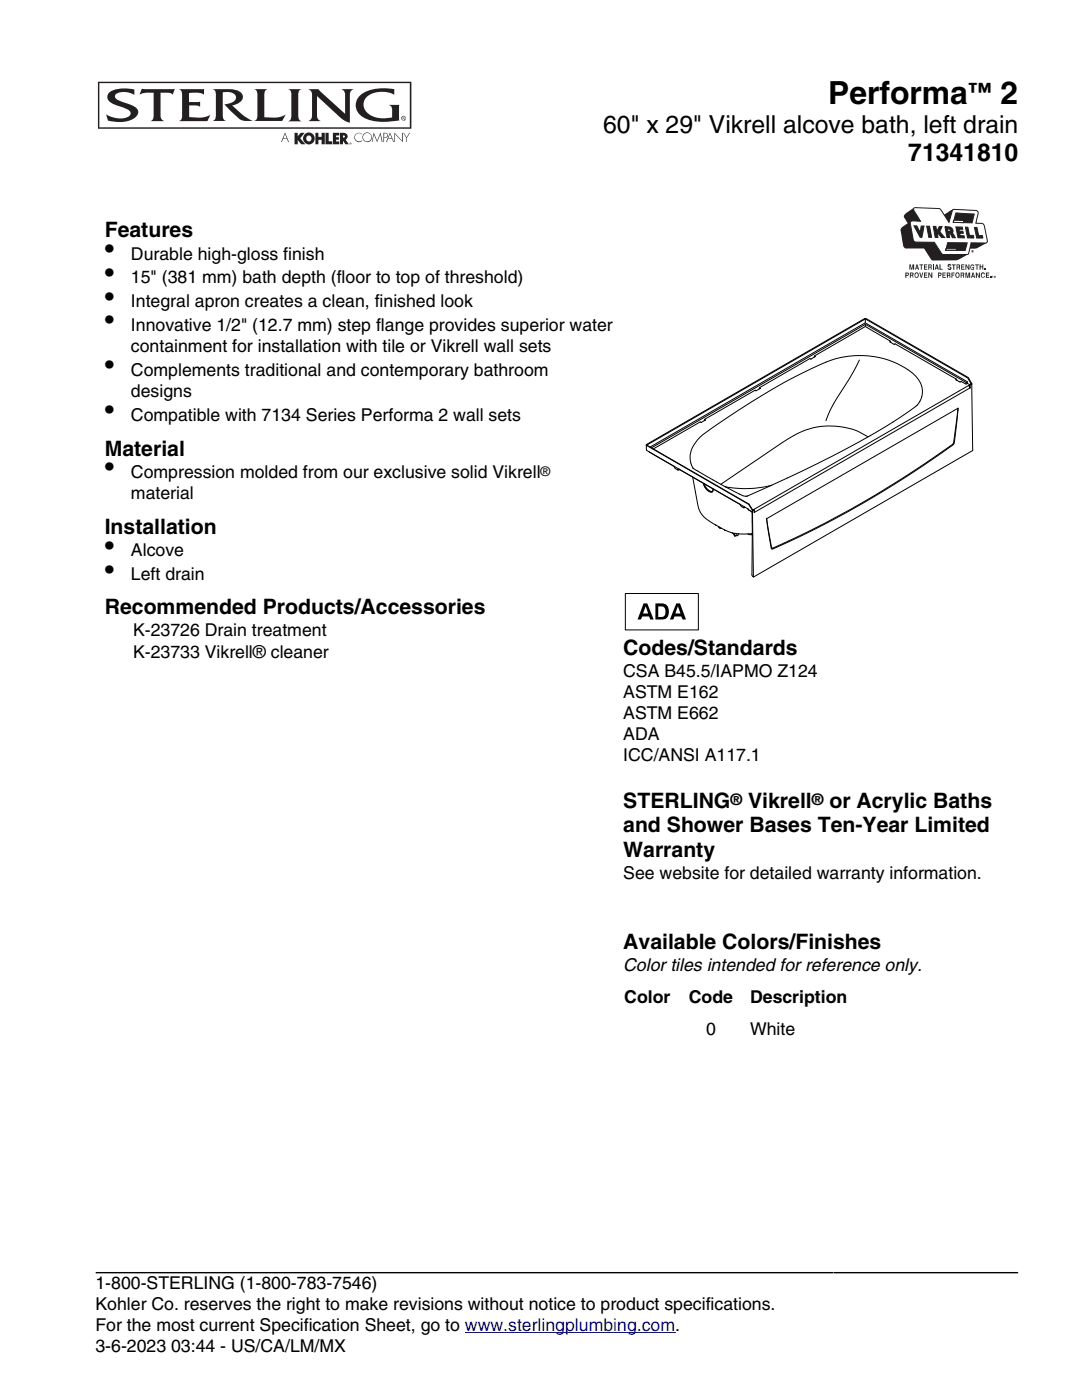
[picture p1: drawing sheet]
<svg xmlns="http://www.w3.org/2000/svg" width="216mm" height="279mm" viewBox="0 0 216 279" stroke-linecap="round" stroke-linejoin="round" font-family="sans-serif">
<g fill="#231f20">
<path d="M57.5 17.8h2.6a1.05 1.05 0 0 0-.6 1.4v3.9a1.03 1.03 0 0 0 .6 1.1h-2.6a1.05 1.05 0 0 0 .6-1.4v-3.9a.95 .95 0 0 0-.6-1.1z" fill-rule="evenodd"/>
<path d="M21.8 18.5a6.4 6.4 0 0 1 4.6-.7l.4 .1v1.1a3.5 3.5 0 0 0-3.8-.1l-.1 .3a2.34 2.34 0 0 0 2 1.3 5.1 5.1 0 0 1 2.5 1.3 1.51 1.51 0 0 1-1.1 2.1 7.9 7.9 0 0 1-4.7 .2l-.4-1.3a5 5 0 0 0 4.4 .5l.3-.3 .2-.4a2.21 2.21 0 0 0-2-1.3 4.6 4.6 0 0 1-2.5-1.4l-.2-.6 .1-.4z" fill-rule="evenodd"/>
<path d="M28.3 17.7h6.6l-.5 1.2a1.25 1.25 0 0 0-1.1-.4h-1.3v4.4a1.11 1.11 0 0 0 .7 1.3l-2.6-.1a1.05 1.05 0 0 0 .6-1.3v-4.3h-1.7l-1.2 .4z" fill-rule="evenodd"/>
<path d="M35.7 17.8h5v1.1a4.5 4.5 0 0 0-3-.3v1.8l2.2-.1v1l-.5-.2-1.7-.1v2.4a5.9 5.9 0 0 0 4.3-.5l-.6 1.3-5.7-.1a1.02 1.02 0 0 0 .6-1.3v-3.9a.98 .98 0 0 0-.6-1.1z" fill-rule="evenodd"/>
<path d="M42.5 17.8h3.2a2.91 2.91 0 0 1 2.7 1.1 1.68 1.68 0 0 1-1.5 2l-.6 .1 2.3 2.1 1.8 1a3.7 3.7 0 0 1-2.7-.5l-2.9-2.8 .5-.1a1.92 1.92 0 0 0 1.8-1.2 1.79 1.79 0 0 0-2.3-1.1h-.4v4.7a.98 .98 0 0 0 .6 1h-2.5a1.05 1.05 0 0 0 .6-1.3v-3.9a.95 .95 0 0 0-.6-1.1z" fill-rule="evenodd"/>
<path d="M50.8 17.8h2.5a1.05 1.05 0 0 0-.6 1.4v4.2a7.1 7.1 0 0 0 3.9-.3l.4-.2-.7 1.2h-5.5a1.05 1.05 0 0 0 .6-1.3v-3.9a.98 .98 0 0 0-.6-1.1z" fill-rule="evenodd"/>
<path d="M61.6 17.8h1.9l5.4 4.9v-3.6a1.13 1.13 0 0 0-.7-1.3h2.3a1.13 1.13 0 0 0-.7 1.3v5.4l-.9-.3-.7-.5-4.9-4.5v3.7a1.13 1.13 0 0 0 .7 1.3h-2.4a1.18 1.18 0 0 0 .7-1.3v-3.8a1.13 1.13 0 0 0-.7-1.3z" fill-rule="evenodd"/>
<path d="M71.7 19.2a7.7 7.7 0 0 1 6.1-1.5l.9 .1v1.1a5.1 5.1 0 0 0-5.6 .5 2.32 2.32 0 0 0 1.1 3.8 7 7 0 0 0 4 .2 2.84 2.84 0 0 0-.2-2.3l-.4-.2h2.1v3.1a12.9 12.9 0 0 1-6.9-.4 2.71 2.71 0 0 1-1.1-4.4z" fill-rule="evenodd"/>
<path d="M80.1 23.3a.49 .49 0 0 1 .8 .1 .49 .49 0 0 1-.4 .7v-.1a.39 .39 0 0 0 .4-.4 .39 .39 0 0 0-.4-.4l.3 .7-.4-.2 .2-.2-.1-.1-.1 .5v-.5l.1-.2a.42 .42 0 0 0-.4 .4 .42 .42 0 0 0 .4 .5 .48 .48 0 0 1-.4-.8z" fill-rule="evenodd"/>
<path d="M19.5 16.3h62.4l-.1 .3h-62v8.8h34.8h27.2v-8.8l.1-.3h.2v9.4h-62.6z" fill-rule="evenodd"/>
<path d="M64.9 26.5h.7v1.7h.7v.6h-1.4z" fill-rule="evenodd"/>
<path d="M62.9 26.5h.6v.8h.7v-.8h.6v2.3h-.6v-.9h-.7v.9h-.6z" fill-rule="evenodd"/>
<path d="M58.8 26.5h.6v.7l.6-.7h.8l-.9 1.1 1 1.2h-.8l-.7-.8v.8h-.6z" fill-rule="evenodd"/>
<path d="M60.9 26.7l.7-.3v.6a.58 .58 0 0 0-.5 .7 .58 .58 0 0 0 .8 .5 .62 .62 0 0 0 .2-.7 .62 .62 0 0 0-.5-.5v-.6a1.19 1.19 0 0 1 1.2 1.6 1.19 1.19 0 0 1-1.8 .6 1.19 1.19 0 0 1-.1-1.9z" fill-rule="evenodd"/>
<path d="M66.4 26.5h1.3v.5h-.6v.4h.5v.5h-.5v.3h.6v.6h-1.3z" fill-rule="evenodd"/>
<path d="M67.8 26.5h.8l-.2 1 .4-.1v-.2l-.2-.2v-.5a.72 .72 0 0 1 .7 1l-.3 .4 .6 .9h-.7l-.5-.7v.7h-.6z" fill-rule="evenodd"/>
<path d="M56.9 26.4l.7 1.9h-.1l-.6-1.6-.4 .9h.7l.1 .1h-.8l-.3 .6h-.1z" fill-rule="evenodd"/>
<path d="M71 26.8a.78 .78 0 0 1 1.2 .1 .83 .83 0 0 0-1.1-.1 .83 .83 0 0 0 0 1.2 .83 .83 0 0 0 1.1 0 .86 .86 0 0 1-1.1 .3 .86 .86 0 0 1-.3-1.2z" fill-rule="evenodd"/>
<path d="M72.6 26.7a.96 .96 0 0 1 1.6 .4 .96 .96 0 0 1-.9 1.3v-.2a.84 .84 0 0 0 .8-1.1 .84 .84 0 0 0-1.4-.3 .84 .84 0 0 0 .2 1.4h.4a.65 .65 0 0 1-.9-.4l-.1-.4z" fill-rule="evenodd"/>
<path d="M74.6 26.4l.6 1.7 .7-1.7 .4 1.9h-.1l-.3-1.5-.7 1.6-.6-1.6-.3 1.5h-.1z" fill-rule="evenodd"/>
<path d="M76.5 26.5a.57 .57 0 0 1 .7 .1 .57 .57 0 0 1 .1 .8l-.4 .1-.2-.1a.43 .43 0 0 0 .6-.4 .43 .43 0 0 0-.6-.4l-.1 1.7h-.1z" fill-rule="evenodd"/>
<path d="M77.8 26.4l.8 1.9h-.1l-.3-.6h-.8l.1-.1h.7l-.4-.9-.6 1.6h-.2z" fill-rule="evenodd"/>
<path d="M78.7 26.5l1.5 1.6v-1.6h.2v1.9l-1.6-1.6v1.5h-.1z" fill-rule="evenodd"/>
<path d="M80.5 26.5l.6 .9 .6-.9h.1l-.6 1v.8h-.1v-.8z" fill-rule="evenodd"/>
<path d="M69.8 28.5h.3v.3l-.2 .1 .2-.2-.2-.2 .1 .3-.2-.1 .1-.1-.1 .1 .1-.2-.2 .2 .2 .2-.1-.1z" fill-rule="evenodd"/>
</g>
<g fill="#231f20">
<path d="M180.6 42.7l1.6-1.1a15.4 15.4 0 0 1 4.3 0l1.2 .1 .7 1.2 1.9-1.1 4.3 .2a.66 .66 0 0 1 .6 .4 .66 .66 0 0 1-.1 .7l-.4 1.4 1 .1a.58 .58 0 0 1 .7 .5l.6 2.9-.1 .4-1.9 1.1-1.5 .1-.1 .2a1.37 1.37 0 0 1-.6 1.2l-2 1h-4.8l-1.7-2.4h-2.8a1.01 1.01 0 0 1-1-.1 1.01 1.01 0 0 1-.4-1.1l-.1-.6a4.6 4.6 0 0 1-.2-2.3l1.3-.9-.2-.4a1.17 1.17 0 0 1-.4-1.3z"/>
<path d="M181.5 52.8h.2l.2 .8 .2-.8h.3v1h-.2v-.9l-.2 .9h-.2l-.2-.9v.9h-.1z"/>
<path d="M183.5 52.8h.7v.1h-.3v.9h-.2v-.9h-.2z"/>
<path d="M184.4 52.8h.6v.1h-.4v.3h.4v.2h-.4v.2h.4v.2h-.6z"/>
<path d="M186.1 52.8h.2v1h-.2z"/>
<path d="M187.5 52.8h.2v.8h.4v.2h-.6z"/>
<path d="M189.2 52.8l.4-.1 .2 .3h-.2a.17 .17 0 0 0-.2-.1 .17 .17 0 0 0-.1 .2 .46 .46 0 0 1 .4 .7l-.4 .1-.2-.4h.1a.18 .18 0 0 0 .3 .2 .17 .17 0 0 0 .1-.3 .39 .39 0 0 1-.5-.2 .39 .39 0 0 1 .1-.4z"/>
<path d="M189.9 52.8h.8v.1h-.3v.9h-.2v-.9h-.3z"/>
<path d="M191.8 52.8h.6v.1h-.4v.3h.4v.2h-.4v.2h.5v.2h-.7z"/>
<path d="M192.6 52.8h.2l.4 .7v-.7h.2v1h-.2l-.4-.8v.8h-.2z"/>
<path d="M193.7 52.9l.5-.1 .2 .3-.2-.1a.31 .31 0 0 0-.4 .3 .31 .31 0 0 0 .4 .3l-.2-.3h.4v.6l-.1-.2a.46 .46 0 0 1-.7-.1 .46 .46 0 0 1 .1-.6z"/>
<path d="M194.6 52.8h.7v.1h-.3v.9h-.1v-.9h-.3z"/>
<path d="M195.5 52.8h.2v.4h.3v-.4h.2v1h-.2v-.5h-.3v.5h-.2z"/>
<path d="M196.4 53.6h.3v.2h-.3z"/>
<path d="M183.4 54.4h.2l.2 .8 .2-.8h.2l-.3 1h-.2z"/>
<path d="M184.4 54.4h.6v.2h-.4v.2h.4v.2h-.4v.3h.5v.1h-.7z"/>
<path d="M185.2 54.4h.2l.4 .7v-.7h.2v1h-.2l-.4-.7v.7h-.2z"/>
<path d="M188.1 54.4h.6v.2h-.5v.2h.5v.2h-.5v.3h.5v.1h-.6z"/>
<path d="M189.8 54.4h.7v.2h-.5v.2h.4v.2h-.4v.4h-.2z"/>
<path d="M192.6 54.4h.3l.2 .8 .2-.8h.3v1h-.2v-.8l-.2 .8h-.2l-.2-.9v.9h-.2z"/>
<path d="M194.7 54.4h.2l.4 .7v-.7h.2v1h-.2l-.4-.7v.7h-.2z"/>
<path d="M195.8 54.5l.5-.1 .3 .3-.3-.1a.34 .34 0 0 0-.4 .3 .34 .34 0 0 0 .4 .4l.3-.2a.48 .48 0 0 1-.7 .3 .48 .48 0 0 1-.1-.8z"/>
<path d="M196.7 54.4h.7v.2h-.5v.2h.5v.2h-.5v.3h.5v.1h-.7z"/>
<path d="M197.6 55.2h.2v.2h-.2z"/>
<path d="M198 55.1h.2l-.1 .3z"/>
<path d="M198.3 55.1l.2 .2 .2-.2v.3l-.1-.3-.1 .3-.1-.3-.1 .3z"/>
<path d="M182.9 52.8h.2l.3 1h-.2l-.1-.2h-.3l-.1 .2h-.1zM183 53l-.1 .4h.2z"/>
<path d="M185.2 52.8h.5a.28 .28 0 0 1 .2 .2 .28 .28 0 0 1-.1 .3l.1 .5h-.2v-.4h-.3v.4h-.2zM185.4 52.9v.3h.3v-.2z"/>
<path d="M186.8 52.8h.2l.3 1h-.1l-.1-.2h-.4v.2h-.2zM186.9 53l-.1 .4h.2z"/>
<path d="M190.8 52.8h.5a.28 .28 0 0 1 .3 .2 .28 .28 0 0 1-.2 .3l.2 .5h-.2l-.1-.4h-.3v.4h-.1zM191 52.9v.3h.3v-.2z"/>
<path d="M180.6 54.4h.4a.35 .35 0 0 1 .3 .4 .35 .35 0 0 1-.4 .3v.3h-.3zM180.9 54.6v.3h.2v-.3z"/>
<path d="M181.6 54.4h.4a.27 .27 0 0 1 .3 .2 .27 .27 0 0 1-.2 .3l.2 .5h-.2v-.3l-.4-.1v.4h-.1zM181.7 54.6v.2h.4v-.2z"/>
<path d="M182.6 54.5a.49 .49 0 0 1 .7 .4 .49 .49 0 0 1-.7 .4l-.1-.4zM182.8 54.6a.35 .35 0 0 0-.2 .4 .35 .35 0 0 0 .5 .2v-.6z"/>
<path d="M187.2 54.4h.4a.35 .35 0 0 1 .3 .4 .35 .35 0 0 1-.5 .3v.3h-.2zM187.3 54.6v.3l.4-.1v-.2z"/>
<path d="M188.9 54.4h.5a.3 .3 0 0 1 .2 .2 .3 .3 0 0 1-.1 .3l.2 .5h-.2l-.1-.3-.3-.1v.4h-.1zM189.1 54.6v.2h.3v-.2z"/>
<path d="M190.7 54.5a.49 .49 0 0 1 .8 .4 .49 .49 0 0 1-.8 .4l-.1-.4zM190.9 54.6a.35 .35 0 0 0-.1 .4 .35 .35 0 0 0 .4 .2v-.6z"/>
<path d="M191.7 54.4h.4a.27 .27 0 0 1 .3 .2 .27 .27 0 0 1-.2 .3l.2 .5h-.2l-.1-.4h-.2v.4h-.2zM191.9 54.6v.2h.3v-.2z"/>
<path d="M194 54.4h.3l.3 1h-.2l-.1-.2h-.3l-.1 .2h-.1zM194.2 54.6l-.2 .5h.3z"/>
<path d="M193.9 50h.3v.3h-.3zM193.9 50.2a.18 .18 0 0 0 .3 0 .18 .18 0 0 0-.3 0zM193.9 50h.2l.1 .3-.2-.1-.1 .1zM194 50.1h.1z"/>
</g>
<path d="M182.4 41.5l5.1 .1 1.9 2.8 .8-2.6 4.5 .2a.57 .57 0 0 1 .4 .9l-.4 1.6 .6 .1a.92 .92 0 0 1 1.2 1l.5 2.7-.3 .2h-2.9l-.5 2.1-.3 .2-5-.1-1.6-2.3-3.3-.1a.71 .71 0 0 1-.9-.4l-.5-3.1a.55 .55 0 0 1 .1-.6 .55 .55 0 0 1 .6-.1l1.3 .1-1.3-2.1-.1-.4z" fill="#fff"/>
<path d="M182.4 41.5l5.1 .1 1.9 2.8 .8-2.6 4.5 .2a.57 .57 0 0 1 .4 .9l-.4 1.6 .6 .1a.92 .92 0 0 1 1.2 1l.5 2.7-.3 .2h-2.9l-.5 2.1-.3 .2-5-.1-1.6-2.3-3.3-.1a.71 .71 0 0 1-.9-.4l-.5-3.1a.55 .55 0 0 1 .1-.6 .55 .55 0 0 1 .6-.1l1.3 .1-1.3-2.1-.1-.4z" fill="none" stroke="#231f20" stroke-width=".2"/>
<path d="M190.7 42.5l3.7 .2-.4 1.8-3.8-.1z" fill="#231f20"/>
<path d="M190.7 42.5l3.7 .2-.4 1.8-3.8-.1z" fill="none" stroke="#231f20" stroke-width=".2"/>
<path d="M189.1 48.4l3.9 .1-.4 1.5h-3.9z" fill="#231f20"/>
<path d="M189.1 48.4l3.9 .1-.4 1.5h-3.9z" fill="none" stroke="#231f20" stroke-width=".2"/>
<path d="M182.4 45.1h.5l.7 1.3 .2-1.3h.6l-.4 2.3h-.4z" fill="#231f20"/>
<path d="M182.4 45.1h.5l.7 1.3 .2-1.3h.6l-.4 2.3h-.4z" fill="none" stroke="#231f20" stroke-width=".2"/>
<path d="M186.2 45.2h.5l.2 1 .5-1h.6l-.5 1 1 1.2h-.6l-.9-1.1 .2 1.1h-.6z" fill="#231f20"/>
<path d="M186.2 45.2h.5l.2 1 .5-1h.6l-.5 1 1 1.2h-.6l-.9-1.1 .2 1.1h-.6z" fill="none" stroke="#231f20" stroke-width=".2"/>
<path d="M188.5 45.2h.3a.97 .97 0 0 1 1.3 1.2l-.1 .1 .6 .9a.57 .57 0 0 1-.8-.5l-.3-.3h-.2l.2 .8h-.5z" fill="#231f20"/>
<path d="M188.5 45.2h.3a.97 .97 0 0 1 1.3 1.2l-.1 .1 .6 .9a.57 .57 0 0 1-.8-.5l-.3-.3h-.2l.2 .8h-.5z" fill="none" stroke="#231f20" stroke-width=".2"/>
<path d="M192.6 45.3l.5 .1 .3 1.6h.8l.1 .5h-1.2z" fill="#231f20"/>
<path d="M192.6 45.3l.5 .1 .3 1.6h.8l.1 .5h-1.2z" fill="none" stroke="#231f20" stroke-width=".2"/>
<path d="M194.4 45.4h.5l.4 1.6h.7l.1 .5h-1.2z" fill="#231f20"/>
<path d="M194.4 45.4h.5l.4 1.6h.7l.1 .5h-1.2z" fill="none" stroke="#231f20" stroke-width=".2"/>
<path d="M190.7 45.3h1.3l.1 .4h-.8l.1 .4h.7l.1 .5h-.7l.1 .4 .8 .1 .1 .4-1.3-.1z" fill="#231f20"/>
<path d="M190.7 45.3h1.3l.1 .4h-.8l.1 .4h.7l.1 .5h-.7l.1 .4 .8 .1 .1 .4-1.3-.1z" fill="none" stroke="#231f20" stroke-width=".2"/>
<path d="M184.9 45.1h.6l.4 2.3h-.6z" fill="#231f20"/>
<path d="M184.9 45.1h.6l.4 2.3h-.6z" fill="none" stroke="#231f20" stroke-width=".2"/>
<path d="M189.1 45.7h.3l.2 .2a.22 .22 0 0 1 0 .3 .22 .22 0 0 1-.3 0z" fill="#fff"/>
<path d="M189.1 45.7h.3l.2 .2a.22 .22 0 0 1 0 .3 .22 .22 0 0 1-.3 0z" fill="none" stroke="#231f20" stroke-width=".2"/>
<path d="M190.3 43.9l2 .1-.1 .4h-2z" fill="#fff"/>
<path d="M190.3 43.9l2 .1-.1 .4h-2z" fill="none" stroke="#231f20" stroke-width=".2"/>
<path d="M188.8 49.6h2.1l-.1 .3h-2.1z" fill="#fff"/>
<path d="M188.8 49.6h2.1l-.1 .3h-2.1z" fill="none" stroke="#231f20" stroke-width=".2"/>
<g fill="none" stroke="#000" stroke-width=".2">
<path d="M151.6 77.4l.1 .1M151.7 77.5h.1M151.7 77.5l-.8 .5-.2-.1-10.1 5.8M162.5 71l.2 .2-.8 .4h-.3l-10 5.7-.1 .3M171.5 71.9a84.8 84.8 0 0 1-5.2 8.7l-1.5 3.4M172.7 63.7v.7M172.7 64.8v.3M172.7 71h.1M177.7 68.1l-.2 .1 .9 .5h.3l12.1 7 .2 .2M177.8 68.4l-.1-.3-5.1-2.9-10 5.8-.2 .3M190.9 75.7l-.2 .1 .8 .4 .3-.1 .9 .5 .3-.1M192.8 76.3l-20.2-11.5-42.6 24.6"/>
<path d="M193 76.2l-.2 .2v.2M193 76.5v-.3l-20.4-11.7-42.9 24.7M193 76.5l.5 .3M193.3 76.9l.3 .5M193.3 76.9l-42.9 24.8M193.3 76.9l.1 .1M193.4 77h.1M193.6 77.4l-43.1 24.9M193.7 76.7l-.2 .3M193.7 76.7h.1M193.7 76.6h.1M193.7 76.6v.1"/>
<path d="M193.8 76.7l-.7-1.3-20.4-11.7-43.6 25.1 20.3 11.8 .8 1.2M193.9 76.6l-.3 .3v.5M193.9 76.6h.1M129 88.8l20.4 11.8 .7 1.3M129 88.7l43.6-25.1 20.6 11.7 .7 1.3 .2 13.3-43.7 25.3-.4-.5v-12.5l-.6-.4-.2-.3-20.1-11.6zM129.5 90.2l4.9 2.9 .4 .4 .5 .3 .3-.1M135.5 93.6l-.3 .1M135.5 93.7l12.1 6.9 .2 .4 .5 .3 .4-.1M138.2 95.2l.5 2.9a10.9 10.9 0 0 0 1.4 4.7 16.7 16.7 0 0 0 6.6 3.7l1.7 .1 1.7-.1M139.7 87.2l3.8-2.8 7.2-4.7 5.6-3.3 5.4-2.7a19.4 19.4 0 0 1 13.6-2.4 14.9 14.9 0 0 1 7.7 4.1 4 4 0 0 1-.2 5.6l-6 4.1-7.4 4.2-9.4 4.7-10.8 5a1.84 1.84 0 0 1-1.7-.4l-9-5a4.1 4.1 0 0 1 .5-5.6zM140.4 96.5a1.8 1.8 0 0 0 1.7 1.7l.2-.6M140.4 96.5a1.56 1.56 0 0 0 1.8 1.6v-.5"/>
<path d="M140.5 96.6a1.66 1.66 0 0 0 1.7 1.5M140.6 83.7l.2 .1-.9 .5-.2-.1-9.3 5.4M140.6 83.7l-.1 .3M140.8 83.8h.1M154 96.8a21.1 21.1 0 0 1-9.3 .3M173.2 87.2a14.8 14.8 0 0 0-16.8 .9l-12.6 8.6M191.2 81.5l-.8 6.8-.3 .5-8.8 6.1-9.3 5.6-8.8 4.8-9.1 4.3a.4 .4 0 0 1-.3-.6l-.8-5.5M191.2 81.5l-.8 6.3a1.1 1.1 0 0 1-.7 1.2l-6.6 4.5a169.8 169.8 0 0 1-29.1 15.9l-1-5.9M191.2 81.5l-38.2 22M124.8 118.4h14.6v7.3h-14.6zM142.7 104.7l.3 .2M143.4 105.1l.2 .3z"/>
<path d="M143.6 105.4h.2M143.8 105.4h.1M143.9 105.4h-.1M144.5 105.7l.2 .2M144.7 105.9h.1M144.8 105.9h-.1M146.1 106.3l.4 .3M146.5 106.6l.1 .4M146.8 106.9l-.2 .1M146.9 106.9h.1M146.9 106.5v.4M147.3 106.5a.3 .3 0 0 1-.1 .4 .3 .3 0 0 1-.4 0"/>
<path d="M147.4 106.5l-.1 .1M148.5 101.1l-.2 .2M149.2 106.6h.1M149.3 106.6l.8 .1M149.3 101.7l.9 .5M150.1 101.9l.2 13.2M150.1 101.9l.4-.1v.5M150.2 101.8h.3v.4M150.2 101.8l-.1 .1M150.2 101.8h.1M150.5 101.8h-.3"/>
</g>
<g fill="#000">
<path d="M128.4 120.4h.8l1.2 3.2h-.6l-.3-.6h-1.3l.1-.6h1l-.5-1.4-.9 2.6h-.7z" fill-rule="evenodd"/>
<path d="M130.8 120.4h1.2a1.5 1.5 0 0 1 1.4 2.1 1.26 1.26 0 0 1-1.5 1.1v-.5a1.01 1.01 0 0 0 .8-1.5l-.4-.5-1-.1v2.1h.6v.5h-1.1z" fill-rule="evenodd"/>
<path d="M134.9 120.4h.8l1.2 3.2h-.7l-.3-.6h-1.3l.2-.6h1l-.5-1.4-1 2.6h-.6z" fill-rule="evenodd"/>
</g>
<path d="M19 254h184.2" fill="none" stroke="#000" stroke-width=".35"/>
<path d="M92.8 266h41.9" fill="none" stroke="#00f" stroke-width=".2"/>
<g font-size="6.3">
<text x="165.3" y="20.8">Performa</text>
<text x="199.7" y="20.8">2</text>
</g>
<g font-size="5.3">
<text x="20.9" y="51.5">•</text>
<text x="20.9" y="56.2">•</text>
<text x="20.9" y="61">•</text>
<text x="20.9" y="65.7">•</text>
<text x="20.9" y="74.7">•</text>
<text x="20.9" y="83.7">•</text>
<text x="20.9" y="95.1">•</text>
<text x="20.9" y="110.7">•</text>
<text x="20.9" y="115.5">•</text>
</g>
<g font-size="4.9">
<text x="120.4" y="26.6">60&quot; x 29&quot; Vikrell alcove bath, left drain</text>
<text x="181.2" y="32.2">71341810</text>
</g>
<text font-size="4.8" x="193.1" y="20">™</text>
<g font-size="4.2">
<text x="20.9" y="47.4">Features</text>
<text x="20.9" y="90.9">Material</text>
<text x="20.9" y="106.6">Installation</text>
<text x="20.9" y="122.6">Recommended Products/Accessories</text>
<text x="124.4" y="130.6">Codes/Standards</text>
<text x="124.4" y="161.3">STERLING</text>
<text x="149.3" y="161.3">Vikrell</text>
<text x="165.5" y="161.3">or Acrylic Baths</text>
<text x="124.4" y="166.1">and Shower Bases Ten-Year Limited</text>
<text x="124.4" y="171">Warranty</text>
<text x="124.4" y="189.4">Available Colors/Finishes</text>
</g>
<g font-size="3.5">
<text x="26.1" y="51.8">Durable high-gloss finish</text>
<text x="26.1" y="56.6">15&quot; (381 mm) bath depth (floor to top of threshold)</text>
<text x="26.1" y="61.3">Integral apron creates a clean, finished look</text>
<text x="26.1" y="66.1">Innovative 1/2&quot; (12.7 mm) step flange provides superior water</text>
<text x="26.1" y="70.3">containment for installation with tile or Vikrell wall sets</text>
<text x="26.1" y="75">Complements traditional and contemporary bathroom</text>
<text x="26.1" y="79.3">designs</text>
<text x="26.1" y="84">Compatible with 7134 Series Performa 2 wall sets</text>
<text x="26.1" y="95.4">Compression molded from our exclusive solid Vikrell</text>
<text x="26.1" y="99.6">material</text>
<text x="26.1" y="111.1">Alcove</text>
<text x="26.1" y="115.8">Left drain</text>
<text x="26.5" y="127">K-23726 Drain treatment</text>
<text x="26.5" y="131.2">K-23733 Vikrell® cleaner</text>
<text x="124.4" y="135">CSA B45.5/IAPMO Z124</text>
<text x="124.4" y="139.2">ASTM E162</text>
<text x="124.4" y="143.5">ASTM E662</text>
<text x="124.4" y="147.7">ADA</text>
<text x="124.4" y="151.9">ICC/ANSI A117.1</text>
<text x="124.4" y="175.4">See website for detailed warranty information.</text>
<text x="124.4" y="193.9">Color tiles intended for reference only.</text>
<text x="124.6" y="200.1">Color</text>
<text x="137.5" y="200.1">Code</text>
<text x="149.7" y="200.1">Description</text>
<text x="140.9" y="206.6">0</text>
<text x="149.7" y="206.6">White</text>
<text x="19" y="257.2">1-800-STERLING (1-800-783-7546)</text>
<text x="19" y="261.4">Kohler Co. reserves the right to make revisions without notice to product specifications.</text>
<text x="19" y="265.7">For the most current Specification Sheet, go to www.sterlingplumbing.com.</text>
<text x="19" y="269.9">3-6-2023 03:44 - US/CA/LM/MX</text>
</g>
<g font-size="3.2">
<text x="145.8" y="160.7">®</text>
<text x="162" y="160.7">®</text>
</g>
<text font-size="2.6" x="107.9" y="95">®</text>
</svg>
